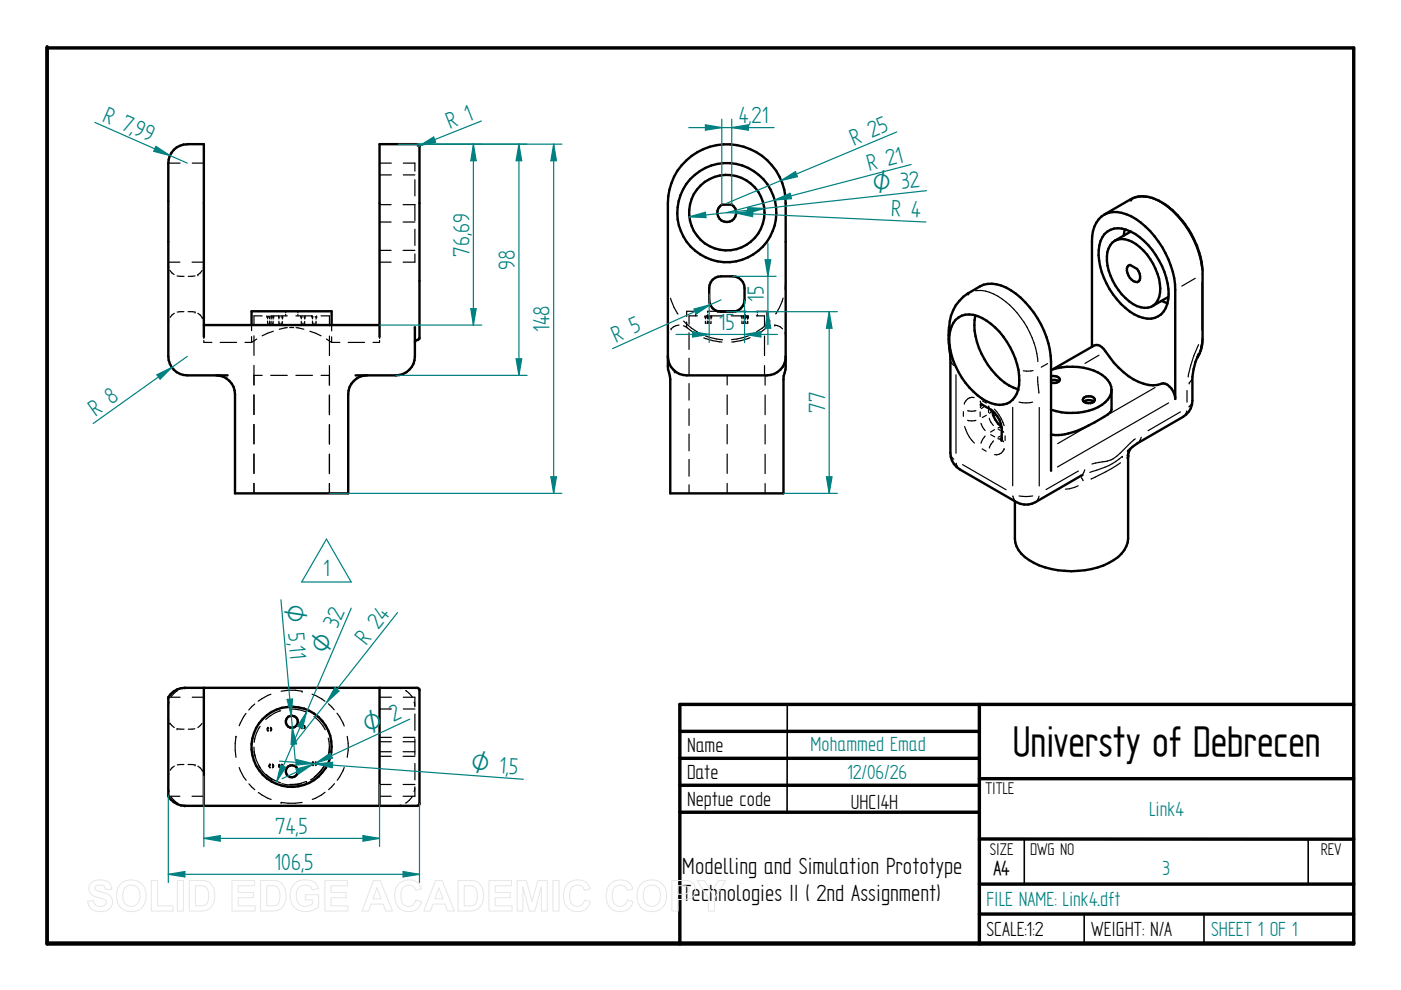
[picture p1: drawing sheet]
<svg xmlns="http://www.w3.org/2000/svg" width="297mm" height="210mm" viewBox="0 0 297 210" stroke-linecap="round" stroke-linejoin="round" font-family="sans-serif">
<path d="M10 9.9v190.3h277v-190h-277M144.1 155.1h63.5M207.6 149.4v50.8M287 149.4h-142.9v50.8M144.1 160.8h63.5M144.1 166.5h63.5M144.1 172.2h63.5M207.6 165.1h79.4M207.6 177.9h79.4M10 199.9h277M207.6 187.5h79.4M207.6 193.8h79.4" fill="none" stroke="#000" stroke-width=".72"/>
<path d="M166.9 149.4v22.8M217.2 178.1v9.4M277.4 178.1v9.4M229.9 193.8v6.4M255.3 193.8v6.4" fill="none" stroke="#000" stroke-width=".34"/>
<g fill="none" stroke="#000" stroke-width=".51">
<path d="M145.5 34a12.5 12.5 0 0 1 13.6-2.4 12.5 12.5 0 0 1 7.5 11.5v34.5l-.5 2.8v24.2h-24l-.1-24.9a8.1 8.1 0 0 1-.4-4.1v-32.5a12.6 12.6 0 0 1 3.9-9.1zM151.1 59.3l.5-.4a7.3 7.3 0 0 1 5 0 2.4 2.4 0 0 1 1.3 2.2v2.5a2.53 2.53 0 0 1-2.5 2.5h-2.5a2.46 2.46 0 0 1-2.5-2.5v-3.1zM152.6 43.8l.4-.4h2.1a1.99 1.99 0 0 1 .6 2.8 1.99 1.99 0 0 1-2.8 .5 1.99 1.99 0 0 1-.3-2.9zM234.2 49.6a4.3 4.3 0 0 1 5.5-.5 16.1 16.1 0 0 1 8.1 13.3 4.9 4.9 0 0 1-2.9 5 6.8 6.8 0 0 1-6.3-2.1 16.3 16.3 0 0 1-5.6-12.3 5.7 5.7 0 0 1 1.2-3.4zM235.8 51.5a3.5 3.5 0 0 1 4.2-.2 12.3 12.3 0 0 1 6 10.8 3.3 3.3 0 0 1-5 2.8 12 12 0 0 1-6.2-11.4l.6-1.5zM238.5 48.6l-.3 1.4M239.3 56.3l.3-.1 1.5 .8a2.16 2.16 0 0 1 .3 2.6 1.38 1.38 0 0 1-1.8-.7 2.07 2.07 0 0 1-.3-2.6zM239.7 42.2l-5.6 3.3M239.7 49.1l-3.4 2M239.8 42.2a6.7 6.7 0 0 1 6.8 .9 19.2 19.2 0 0 1 8.4 14.9v13.5a7.6 7.6 0 0 1-1.2 4.4M43.2 68.9h37.3M43.2 71.4v-40.8h-3.5a4 4 0 0 0-4 4v41a4 4 0 0 0 4 4h8.6"/>
<path d="M45.8 79.6a4 4 0 0 1 4 4v21h24v-21a4 4 0 0 1 4-4M70.3 68.9v-2.9h-17v2.9M80.5 71.4v-40.8h8l.4 .2v.3v40.5a.65 .65 0 0 1-.7 .5l-.2 .5M88 69.4v6.2a4 4 0 0 1-4.1 4h-8.5M141.6 75.6a4 4 0 0 0 4 4h17a4 4 0 0 0 4-4M152.1 66h3.9M201.2 69.3a30.8 30.8 0 0 0 .3 6.7v20.1a4 4 0 0 0 2 3.4l12 7a4.1 4.1 0 0 0 4 0l10-5.8M202.6 67.8a4.4 4.4 0 0 1 5.6-.4 16 16 0 0 1 7.9 14.3 4.2 4.2 0 0 1-4.2 4.2 10.6 10.6 0 0 1-7.2-4.7 14.5 14.5 0 0 1-3.2-11.1l.3-.9zM205.2 62.2a8.5 8.5 0 0 0-4 7.1M205.3 62.2l2.4-1.5a6.3 6.3 0 0 1 6.6 .9 19.6 19.6 0 0 1 8.5 15.1v23.1M206.8 66.9a14.8 14.8 0 0 0 4.4 12.6 10.4 10.4 0 0 0 4.7 3M222.8 78.4a13 13 0 0 1 10.9 1.1 4.2 4.2 0 0 1 2 3.1"/>
<path d="M222.8 79.8l.5-.1a1.31 1.31 0 0 1 1.4 .8 1.35 1.35 0 0 1-1.9 .6M231.5 73.5v-22.2a5.7 5.7 0 0 1 3.6-6.2 7.9 7.9 0 0 1 6.8 2.1 19.8 19.8 0 0 1 7.3 14.3v23.1a3.4 3.4 0 0 0-2.6-3.3 6.8 6.8 0 0 1-6.3-.9 19.3 19.3 0 0 1-6.2-6.4 1.85 1.85 0 0 0-2.1-.8l-8.7 5.1M246.2 63.8l1.3 .5M247.7 62.9l-3.4 2M254.1 75.1l-.6 1.6-.7 3.2v5a3.9 3.9 0 0 1-2 3.5l-9.6 5.6-2.1 1.6M208.1 85.8h.1M208.2 85.8h.1M208.3 85.9a6.2 6.2 0 0 1 4.1 7M210.4 87a5.5 5.5 0 0 0 2 3.6M212.4 93v.1M222.8 80.6a1.85 1.85 0 0 1 1.7 .3M229.8 85.2a1.82 1.82 0 0 1 2.1 0"/>
<path d="M229.9 84.2a1.64 1.64 0 0 1 2.2 .4 .97 .97 0 0 1-1.3 .9 .87 .87 0 0 1-1.1-1zM235.7 82.6a4.5 4.5 0 0 1-2.9 3.7 13.4 13.4 0 0 1-10 .6M235.7 82.6v4.2a2.27 2.27 0 0 1-1.6 1.6l-2 1.1a15.9 15.9 0 0 1-8.4 2.7l-.9-.1M239.6 95.2l-.4 1.4v17.6a6.2 6.2 0 0 1-4.1 5.1 18.4 18.4 0 0 1-16.9-.6 5.6 5.6 0 0 1-3-4.5v-7.9M36.2 147.2a4 4 0 0 1 3-1.4l49.5 .1 .2 .4v24v.3l-.4 .3h-49.3a4.3 4.3 0 0 1-3.5-2.1v-21zM43.2 145.8v25.1M80.5 145.8v25.1"/>
<circle cx="154.1" cy="45.1" r="8"/>
<circle cx="154.1" cy="45.1" r="10.5"/>
<circle cx="61.8" cy="158.3" r="8.5"/>
<circle cx="61.9" cy="153" r="1.29"/>
<circle cx="61.9" cy="163.5" r="1.28"/>
</g>
<g fill="none" stroke="#000" stroke-width=".25">
<path d="M35.7 34.6h.1M35.7 34.6h2.5M40.8 34.6h2.4M80.5 34.6h2.5M80.5 37.1h2.5M85.5 34.6h2.5v1.7M85.5 37.1h2.5M88 38.1v3.4M35.7 56.1l.1 .6M35.7 55.6h2.4M36 57.3l.9 .9M37.5 58.5l1.5 .1"/>
<path d="M40.7 55.6h2.5M41.4 58.5l-1.5 .1M41.9 58.3h.1M42.9 57.3l-1 1M43.1 56.7h.1M43.2 56.1l-.1 .6M80.5 43.4h2.4M80.5 55.6h2.4M80.5 53.1h2.4M80.5 47.1h2.4M85.5 43.4h2.5M85.5 53.1h2.5"/>
<path d="M85.5 47.1h2.5M88 43.3v3.5M88 48.6v3.4M88 53.8v1.8h-2.5M141.6 59.6l.1 1.8M166.6 59.6l-.1 1.7M241.3 41.7a8.9 8.9 0 0 1 7.1 3 20.1 20.1 0 0 1 6.3 11.9M253.4 59l-2.8 1.7M254.8 59.8v10.2M255 58l-.2 .2M35.8 67.9l-.1 .7M37 66.4l-.9 .9"/>
<path d="M39 66.1l-1.4 .1M39.9 66.1l1.5 .1M41.4 66.2h.1M41.9 66.4l1 1M42.9 67.4h.1M43.1 67.9l.1 .7M43.2 71.4v.4M43.2 72.2v.4h1.7M46.7 72.6h3.5M51.9 72.6h1.4M53.3 68.9v1.2M53.3 71.4v1.2"/>
<path d="M53.8 71.2v4.2M53.8 77.5v4.1M53.8 79.6h1.8M54.4 71.9l-1.1 .7M55.6 67h-1.8v2M56.6 67h.1M56.6 67.1l.2 .1M56.7 68.1v.4h.2M56.7 67.2v.4M56.9 67.2h.4M57 67h.1M57 67.1v.1"/>
<path d="M57.1 68.5h.3M57.1 67.2v.4M57.1 68.1v.4M57.4 79.6h3.5M57.4 67h3.5M57.5 67.2v.4M57.5 68.1v.4M57.6 67.2h.1M57.6 67v.1M57.7 67.2h.3M57.9 68.1v.4h-.2M57.9 67.2v.4"/>
<path d="M58 70.2l-2.4 1M58 67.2h.1M58 67v.1M59.1 67h.1M59.1 67.1l.2 .1M59.1 68.1v.4h.2M59.1 67.2v.4M59.6 67.2h.3M59.9 68.2v.3h-.3M59.9 67.2v.4M59.9 67.2h.1M59.9 67v.1"/>
<path d="M60.6 66v.3M60.6 66.6v.4M60.9 69.5l-1.7 .3M62.3 69.5h-.9M62.7 79.6h3.5M62.7 67h3.5M62.8 69.5l1.6 .3M63.2 66v.3M63.2 66.7v.3M63.8 67h.1M63.8 67.1l.3 .1M63.9 68.1v.4h.2"/>
<path d="M63.9 67.2v.4M64.4 67.2h.3M64.6 68.2v.3h-.2M64.6 67.2v.4M64.7 67.2h.1M64.7 67v.1M65.7 70.2l2.4 1M66.1 67h.1M66.1 67.1l.3 .1M66.2 68.1v.4h.3M66.2 67.2v.4M66.8 67.2h.3"/>
<path d="M67 68.1v.4h-.2M67 67.2v.4M67.1 67.2h.1M67.1 67v.1M68.1 67h1.7v2.1M68.1 79.6h1.7M69.2 71.9l1.1 .7M69.8 71.2v4.2M69.8 77.5v4.2M70.3 72.6h1.7M70.3 68.9v1.2M70.3 71.4v1.2"/>
<path d="M73.8 72.6h3.5M80.5 71.4v.4M80.5 72.2v.4h-1.4M141.6 77.6h.1M141.8 70.6l-.2 .8M142.2 63.2a10.8 10.8 0 0 0 1.6 3.4M142.3 69.7h.1M143.1 78.7h.1M144 68.9l-1.2 .4-.5 .4M144.9 69.1l2.5 1.6M144.9 68.1l1.7 1.5 1.3 .8M145.6 68.3v1.1"/>
<path d="M146.1 70.6v3.5M146.1 75.9v3.6M147.5 66v.3M147.5 66.6v.4M147.7 66h-2.1v1.1M147.9 70.4h.1M147.9 67h-1.8v1.7M149.2 71.6l1.9 .6 2 .3M149.5 67h.1M149.5 67.1l.3 .1M149.6 68.1v.4h.1M149.6 67.2v.4"/>
<path d="M149.6 71.2l2.3 .7 1.3 .2M149.7 67h3.5M149.9 67h.1M149.9 67.1l.3 .1M149.9 68.5h.3M150 66h2.1M150 67.2v.4M150 68.1v.4M150.1 66v.3M150.1 66.7v.3M150.1 67.2h.3M150.3 67.2v.4"/>
<path d="M150.3 68.2v.3M150.4 67.2h.1M150.4 67v.1M150.5 67.2h.4M150.7 68.1v.4h-.2M150.7 67.2v.4M150.9 67.2h.1M150.9 67v.1M154.2 79.6v2M155 67h3.5M156 66h2.2M157.2 67h.1"/>
<path d="M157.2 67.1l.1 .1M157.3 68.1v.4h.2M157.3 67.2v.4M157.5 67.2h.4M157.6 67h.1M157.6 67.1v.1M157.6 68.5h.4M157.7 67h.1M157.7 67.1l.2 .1M157.8 67.2v.4M157.8 68.1v.4M158 66v.3"/>
<path d="M158 66.6v.4M158.1 67.2v.4M158.1 68.1v.4M158.2 67.2h.1M158.2 67v.1M158.3 67.2h.3M158.3 67.2h.4M158.5 67.2v.4M158.5 68.2v.3M158.5 68.1v.4h-.2M158.6 67.2h.1M158.6 67v.1"/>
<path d="M158.7 67.2h.1M158.7 67v.1M158.7 71.2l-2.5 .7-1.1 .1M159 71.6a12.2 12.2 0 0 1-3.9 .9M160.4 67h1.7v2.1M160.4 66h2.2v1.1M160.6 66v.3M160.6 66.7v.3M162.1 71.2v4.2M162.1 77.5v2.1M162.2 79.6v2.1M162.6 68.3v1.1"/>
<path d="M163.3 68l-1.7 1.6-1.2 .8M163.3 69.1l-2.4 1.6M164.3 68.9l1.1 .4 .5 .4M164.3 68.9h.1M166 63.2l-.7 2-.8 1.3M166.4 70.6l.2 .8M166.6 77.6h.1M201.2 69.5l.2 .4M201.6 76.7l.6 .8M202.7 79.5v16.6M206.8 61.6a8.5 8.5 0 0 1 6.4 2.4 18.9 18.9 0 0 1 6.8 12.7M219 78.6h-2"/>
<path d="M220 79.9l.3 3.2M222.1 77.1l-1.3 .8M233 75.3l-3 1.7M254.1 73.1a24.6 24.6 0 0 0-2.2 6.8M254.8 72.7l-.4 1.9M254.8 72.6l-.3 1.7M255 71.5l-.2 .2M53.8 83.7v4.2M53.8 90v4.1M53.8 96.3v4.1M69.8 83.8v4.1M69.8 90v4.1"/>
<path d="M69.8 96.3v4.1M146.1 81.3v3.5M146.1 86.7v3.5M146.1 92v3.6M146.1 97.4v3.6M154.2 83.7v4.2M154.2 90v4.1M154.2 96.3v4.1M162.2 83.8v4.1M162.2 90v4.1M162.2 96.3v4.1M201.6 96.6l.6 .8"/>
<path d="M202.7 98.2l.4 .9M204.1 98.5l9.2 5.3M204.3 87.3v1M204.5 85.5h.1M204.5 90.4a8.3 8.3 0 0 0 2.1 3.5M205.1 87.1l.9 .1 .9-.1M206.5 84.3a1.81 1.81 0 0 0-2 1.2M206.9 89.1l-.9 .1-.9-.1M207.8 87.3v1M207.9 85l.2 .6M208 89.7l.3 .9 .6 .7M208 86l-.1 .4"/>
<path d="M208.2 95.2l.9 .5M208.3 85l.8 .5M208.5 86.3l-.4 .3M208.9 92.5l-.6 .7-.3 .8M209.1 88.1l-.8 .4M209.6 86.9v.6M209.6 86.1l.2 .6M209.8 88.7l.3 .8 .5 .7M210.1 92.2l.8 .4M210.1 87.2l-.3 .4M210.6 93.5l-.5 .7-.3 .8M210.8 86.7l.5 .6a8.4 8.4 0 0 1 1.6 3"/>
<path d="M210.9 91.1l-.9 .5M211 88l-.2 .1M211.6 93l.4 .1M211.6 91l.5 .3M212.1 90.6l-.5 .1M212.1 92.5l-.5 .2M212.5 91.2l.3 .5M212.5 91.2h.1M212.5 93.3l.3 .4M212.5 93.3h.1M212.9 95.2h.1M212.9 95.2a1.74 1.74 0 0 1-2 1.2"/>
<path d="M213.1 92.4v1M214.7 86.4v16.6M218.9 85.3a6.2 6.2 0 0 1-2.8 0M220.3 83.1h.1M220.3 86.4v16.6M228.6 99.9l-6.8 3.9M230 99.6l-.4 .9M230.8 90.3l-6.6 3.8M237.6 98.1l-3.2 2-3.1 1.5M238 96.8h.1M238 96.8a15.5 15.5 0 0 1-6.9 3.4M239 97h.1"/>
<path d="M239.1 96.8l-.1 .2M239.3 95.8l-.3 .8M240.7 93l-2.5 2.3a6.5 6.5 0 0 1-5.2 2.7l-1.5 .4M242 92.7l-.4 .9M244.9 82.2l-9.4 5.4M247.8 85.4l-23.6 13.6M250.3 87.3l-6.9 4M251.6 87.1l-.4 1M251.7 82.8v2.5M252.1 81.2h.1M252.7 80.4l-.6 .8M252.7 85.5l-.6 .8"/>
<path d="M53.8 102.5v2.1M69.8 102.5v2.1M146.1 102.8v1.8M154.2 102.5v2.1M162.2 102.5v2.1M214.8 105.2l.3 .9M216.1 105.2l1.4 .1 1.4-.1M220.3 105.2l-.4 .9M224.5 103.6v.2h-.3M228.6 103l-1.9 .6-.8 .1M229.3 101.3l.4 .6M35.7 147.8h2.5"/>
<path d="M35.7 152.1l.1 .6M35.9 148.8l-.2 1.1M36 153.3l1 1M36 153.3h.1M37.5 154.5h.1M37.5 154.5l1.5 .1M37.7 146.4l-.8 .6-.7 .8M39.2 145.8h.1M39.7 145.8l-1 .2M40.8 147.8h2.4M41.3 154.5l-1.4 .1M42.8 153.4l-.9 .9"/>
<path d="M43.2 152.1l-.1 .6M50 156.1h.1M50 156.1l-.1 3 .1 1.5M52.2 151.3l-1.5 2.6M53.8 158.4l.3 2M53.9 159.3a7.5 7.5 0 0 0 1.3 3.4M54 149.3l-1.3 1.2M55.2 154a7.1 7.1 0 0 0-1.3 3.4M56.8 154.2l-.2 .6 .3 .2M56.8 154.2h.1M56.9 154.3h.1M56.9 154.3l-.1 .4 .1 .2"/>
<path d="M57.4 154.3h.1M57.4 154.2l.2 .4-.2 .4M57.4 154.4l.1 .2-.2 .3M57.4 147.2l-2.7 1.5M59.5 150.7a7 7 0 0 0-3.2 1.8M61.4 150.4a7.1 7.1 0 0 1 3.5 .6M64 153.8l-.2 .3 .2 .4M64 146.6h.1M64 146.6l-1.4-.3-3 .3M64.1 153.8h.1M64.1 153.8l-.2 .5 .2 .2M64.4 153.9l.2 .2-.2 .3"/>
<path d="M64.5 153.8l.2 .3-.2 .4M64.9 151h.1M66.2 147.2l.7 .2 2 1.3M66.6 151.9a7.6 7.6 0 0 1 2.4 2.8M69.6 156.5a7.3 7.3 0 0 1 0 4M69.6 149.2l1.3 1.3M69.8 159.5l-.2 .6M71.5 151.2l.5 .8 1 1.9M73.6 156.1l.2 3-.2 1.5M80.5 147.8h2.5M80.5 150.3h2.5M80.5 156.3h2.5"/>
<path d="M80.5 157.3h2.4M80.5 159.4h2.4M83.9 145.8l1.1 .2M85.5 157.3h2.5M85.5 159.4h2.5M85.5 147.8h2.5v1.8M85.5 150.3h2.5M85.5 156.3h2.5M86 146.4l.8 .6 .6 .8M87.8 148.8l.2 1.1M88 151.4v3.5M88 156.6v3.5"/>
<path d="M35.7 168.8h2.4M35.7 166.8l.2 1.1M35.8 164l-.1 .6M36.3 168.9l.6 .8 .8 .6M37 162.4l-.9 .9M38.7 170.7l1 .2M39 162.1l-1.4 .1M39.2 170.9h.1M39.9 162.1l1.5 .1M40.7 168.8h2.5M41.4 162.2h.1M41.9 162.4l1 .9"/>
<path d="M42.9 163.3h.1M43.1 164l.1 .6M50.7 162.7l.9 2 .6 .7M52.8 166.2l1.2 1.2M54.8 168l2 1.2 .7 .3M54.9 162.4a7.6 7.6 0 0 0 2.9 3M56.4 164.2a7.8 7.8 0 0 0 3.1 1.8M57.2 162h.1M57.2 162l-.2 .5 .3 .3M57.3 162.1h.1M57.3 162.1l-.2 .2 .2 .4M57.8 162.1h.1"/>
<path d="M57.8 162l.2 .4-.2 .4M57.8 162.1l.1 .3-.2 .3M59.3 162.1l-.2 .3 .2 .4M59.3 162.1l-.1 .4 .1 .2M59.3 162.1h.1M59.6 170.1h.1M59.7 162l.2 .4-.2 .3M59.8 162.1l.1 .3-.2 .2M59.8 166.2a7.3 7.3 0 0 0 4.1 0M64 170.1l-2.9 .2-1.5-.2M64.9 165.7a8 8 0 0 1-3.5 .6M65 165.7h.1"/>
<path d="M66.3 161.5a.53 .53 0 0 0 .1 .8M66.3 161.5h.1M66.5 161.6h.1M66.5 161.6l-.2 .5 .2 .2M66.8 161.6l.2 .3-.2 .3M66.9 161.5l.2 .4-.2 .4M68.7 162.4a7.4 7.4 0 0 1-2.9 3M68.9 168l-.7 .5-2 1M69 161.9a8.2 8.2 0 0 1-2.4 2.8M70.9 166.2l-1.2 1.2M73 162.7l-1.5 2.7M80.5 166.3h2.4"/>
<path d="M80.5 168.8h2.4M80.5 160.4h2.4M85 170.7l-1.1 .2M85.5 166.3h2.5M85.5 160.4h2.5M87.4 168.8l-.6 .9-.8 .6M88 161.9v3.5M88 167.1v1.7h-2.5M88 166.8l-.2 1"/>
</g>
<g fill="#000">
<circle cx="239.8" cy="42.2" r=".25"/>
<circle cx="88" cy="69.4" r=".25"/>
<circle cx="143" cy="78.7" r=".25"/>
<circle cx="143.1" cy="78.7" r=".25"/>
<circle cx="205.2" cy="62.2" r=".25"/>
<circle cx="205.3" cy="62.2" r=".25"/>
<circle cx="254.2" cy="75.1" r=".25"/>
<circle cx="208" cy="85.7" r=".25"/>
<circle cx="212.3" cy="93.2" r=".25"/>
<circle cx="212.3" cy="93.3" r=".25"/>
<circle cx="212.4" cy="92.9" r=".25"/>
<circle cx="215.9" cy="82.5" r=".25"/>
<circle cx="239.2" cy="96.6" r=".25"/>
</g>
<path d="M74.5 128.9l-15.8 36.8M59.5 162.3l1.1 .4-1.9 3z" fill="none" stroke="#008080" stroke-width=".25"/>
<path d="M59.5 162.3l1.1 .4-1.9 3z" fill="#008080"/>
<path d="M65 151l-.9 3.4-1-.4z" fill="none" stroke="#008080" stroke-width=".25"/>
<path d="M65 151l-.9 3.4-1-.4z" fill="#008080"/>
<path d="M84.3 129.9l-22.5 28.4M71 145.8l.9 .7-2.6 2.4z" fill="none" stroke="#008080" stroke-width=".25"/>
<path d="M71 145.8l.9 .7-2.6 2.4z" fill="#008080"/>
<path d="M35.7 168.6v18.5M88.9 170.3v16.8M85.5 184.8l3.4 .6-3.4 .5z" fill="none" stroke="#008080" stroke-width=".25"/>
<path d="M85.5 184.8l3.4 .6-3.4 .5z" fill="#008080"/>
<path d="M35.7 185.4l3.5-.6v1.1z" fill="none" stroke="#008080" stroke-width=".25"/>
<path d="M35.7 185.4l3.5-.6v1.1z" fill="#008080"/>
<path d="M88.5 30.6h30.6M117.4 30.6l.6 3.5h-1.2zM69.8 104.6h49.3M35.7 185.4h53.2" fill="none" stroke="#008080" stroke-width=".25"/>
<path d="M117.4 30.6l.6 3.5h-1.2z" fill="#008080"/>
<path d="M116.8 101.1h1.2l-.6 3.5z" fill="none" stroke="#008080" stroke-width=".25"/>
<path d="M116.8 101.1h1.2l-.6 3.5z" fill="#008080"/>
<path d="M88.5 30.6h23.3M110 30.6l.6 3.5h-1.2zM117.4 30.6v74M83.9 79.6h27.9" fill="none" stroke="#008080" stroke-width=".25"/>
<path d="M110 30.6l.6 3.5h-1.2z" fill="#008080"/>
<path d="M109.4 76.1h1.2l-.6 3.5z" fill="none" stroke="#008080" stroke-width=".25"/>
<path d="M109.4 76.1h1.2l-.6 3.5z" fill="#008080"/>
<path d="M110 30.6v49M155.4 58.6h9.1M162.2 55.1h1.2l-.6 3.5zM154.1 66.1h10.4" fill="none" stroke="#008080" stroke-width=".25"/>
<path d="M162.2 55.1h1.2l-.6 3.5z" fill="#008080"/>
<path d="M162.8 66.1l.6 3.5h-1.2z" fill="none" stroke="#008080" stroke-width=".25"/>
<path d="M162.8 66.1l.6 3.5h-1.2z" fill="#008080"/>
<path d="M162.8 51.6v21.5M150.4 62.3v10.3M157.9 63.6v9M157.9 70.9l3.4-.6v1.2z" fill="none" stroke="#008080" stroke-width=".25"/>
<path d="M157.9 70.9l3.4-.6v1.2z" fill="#008080"/>
<path d="M146.9 70.3l3.5 .6-3.5 .6z" fill="none" stroke="#008080" stroke-width=".25"/>
<path d="M146.9 70.3l3.5 .6-3.5 .6z" fill="#008080"/>
<path d="M143.3 70.9h21.5M147.1 65.5l3.5-.9-3 2zM152.9 63.6l-23 10.3" fill="none" stroke="#008080" stroke-width=".25"/>
<path d="M147.1 65.5l3.5-.9-3 2z" fill="#008080"/>
<path d="M165.6 38.3l3.1-1.9 .4 1.1zM190.1 28l-36 15.1" fill="none" stroke="#008080" stroke-width=".25"/>
<path d="M165.6 38.3l3.1-1.9 .4 1.1z" fill="#008080"/>
<path d="M193.2 34.9l-39.1 10.2M164.3 42.4l3.2-1.4 .3 1.1z" fill="none" stroke="#008080" stroke-width=".25"/>
<path d="M164.3 42.4l3.2-1.4 .3 1.1z" fill="#008080"/>
<path d="M146.1 46l3.5-1 .1 1.1zM196.4 40.4l-50.3 5.6" fill="none" stroke="#008080" stroke-width=".25"/>
<path d="M146.1 46l3.5-1 .1 1.1z" fill="#008080"/>
<path d="M158.5 44l3.5 .2-3.4 1z" fill="none" stroke="#008080" stroke-width=".25"/>
<path d="M158.5 44l3.5 .2-3.4 1z" fill="#008080"/>
<path d="M154.1 45.1l42.2 2M156.1 45.2l3.5-.5v1.2z" fill="none" stroke="#008080" stroke-width=".25"/>
<path d="M156.1 45.2l3.5-.5v1.2z" fill="#008080"/>
<path d="M153 25.3v18.1M155.1 25.3v18.1M155.1 27.1l3.6-.6v1.1z" fill="none" stroke="#008080" stroke-width=".25"/>
<path d="M155.1 27.1l3.6-.6v1.1z" fill="#008080"/>
<path d="M149.6 26.5l3.4 .6-3.4 .5z" fill="none" stroke="#008080" stroke-width=".25"/>
<path d="M149.6 26.5l3.4 .6-3.4 .5z" fill="#008080"/>
<path d="M84.5 30.6h17.6M146 27.1h18.1M80.5 68.9h21.6M99.8 65.4h1.2l-.6 3.5z" fill="none" stroke="#008080" stroke-width=".25"/>
<path d="M99.8 65.4h1.2l-.6 3.5z" fill="#008080"/>
<path d="M100.4 30.6l.6 3.5h-1.2z" fill="none" stroke="#008080" stroke-width=".25"/>
<path d="M100.4 30.6l.6 3.5h-1.2z" fill="#008080"/>
<path d="M100.4 30.6v38.3M33.3 79.5l3.1-1.6-2.5 2.5zM39.7 75.6l-19.9 14.2" fill="none" stroke="#008080" stroke-width=".25"/>
<path d="M33.3 79.5l3.1-1.6-2.5 2.5z" fill="#008080"/>
<path d="M20.1 26l19.6 8.6M33.1 31l2.9 2-3.4-.9z" fill="none" stroke="#008080" stroke-width=".25"/>
<path d="M33.1 31l2.9 2-3.4-.9z" fill="#008080"/>
<path d="M88.9 30.9l3-1.9 .5 1.1zM102.1 25.7l-13.6 5.4" fill="none" stroke="#008080" stroke-width=".25"/>
<path d="M88.9 30.9l3-1.9 .5 1.1z" fill="#008080"/>
<path d="M155.4 66.1h22.1M175.8 66.1l.6 3.5h-1.2zM166.1 104.6h11.4" fill="none" stroke="#008080" stroke-width=".25"/>
<path d="M175.8 66.1l.6 3.5h-1.2z" fill="#008080"/>
<path d="M175.2 101.1h1.2l-.6 3.5z" fill="none" stroke="#008080" stroke-width=".25"/>
<path d="M175.2 101.1h1.2l-.6 3.5z" fill="#008080"/>
<path d="M175.8 66.1v38.5M43.2 164.6v14.9M77 177.2l3.5 .6-3.5 .6zM80.5 166.3v13.2" fill="none" stroke="#008080" stroke-width=".25"/>
<path d="M77 177.2l3.5 .6-3.5 .6z" fill="#008080"/>
<path d="M43.2 177.8l3.5-.6v1.2z" fill="none" stroke="#008080" stroke-width=".25"/>
<path d="M43.2 177.8l3.5-.6v1.2z" fill="#008080"/>
<path d="M69.2 114.3l5.3 9.1h-10.5zM59.6 127.2l3 34M62 154.3l.9 3.4-1.2 .1zM43.2 177.8h37.3" fill="none" stroke="#008080" stroke-width=".25"/>
<path d="M62 154.3l.9 3.4-1.2 .1z" fill="#008080"/>
<path d="M60.9 148.3l1.1-.1-.2 3.6z" fill="none" stroke="#008080" stroke-width=".25"/>
<path d="M60.9 148.3l1.1-.1-.2 3.6z" fill="#008080"/>
<path d="M86.9 152.5l-27.1 12.6M62.8 163.1l3.4-1-3 2z" fill="none" stroke="#008080" stroke-width=".25"/>
<path d="M62.8 163.1l3.4-1-3 2z" fill="#008080"/>
<path d="M67.1 161.7l2.9-2 .5 1z" fill="none" stroke="#008080" stroke-width=".25"/>
<path d="M67.1 161.7l2.9-2 .5 1z" fill="#008080"/>
<path d="M59.3 161.4l51.7 3.8M62.8 161l3.4 .9-3.5 .3z" fill="none" stroke="#008080" stroke-width=".25"/>
<path d="M62.8 161l3.4 .9-3.5 .3z" fill="#008080"/>
<path d="M67 162l3.5-.4-.1 1.2z" fill="none" stroke="#008080" stroke-width=".25"/>
<path d="M67 162l3.5-.4-.1 1.2z" fill="#008080"/>
<g fill="none" stroke="#e6e6e6" stroke-width=".21">
<path d="M19.3 187.2a3.1 3.1 0 0 1 4 .2l.4 1.2h-1.3a1.28 1.28 0 0 0-1-.9 1.28 1.28 0 0 0-1.3 .4v.4a5.6 5.6 0 0 0 2.5 1 1.98 1.98 0 0 1 1.2 2.3 1.98 1.98 0 0 1-2.2 1.5 2.48 2.48 0 0 1-3-2.2l1.2-.1a1.44 1.44 0 0 0 1.3 1.2 1.44 1.44 0 0 0 1.5-.9 1.18 1.18 0 0 0-1.4-.9 2.36 2.36 0 0 1-2.4-2l.1-.7zM25.8 187.2a3.3 3.3 0 0 1 3.9-.1 3.3 3.3 0 0 1 1.2 3.8 3.2 3.2 0 0 1-3.8 2.3 3.2 3.2 0 0 1-2.4-3.7 3 3 0 0 1 1.1-2.3zM26.5 188.2a1.87 1.87 0 0 1 2.2-.3 1.87 1.87 0 0 1 1 2 1.87 1.87 0 0 1-1.8 2.3 1.87 1.87 0 0 1-1.9-2.3l.1-.8zM32.1 186.7h1.3v5.4h3.3v1.1h-4.6zM37.6 186.7h1.3v6.5h-1.3zM40.1 186.7h2.4a2.79 2.79 0 0 1 3 3.3 2.79 2.79 0 0 1-2.9 3.2h-2.5zM41.4 187.8a2.64 2.64 0 0 1 2.5 .5 3.3 3.3 0 0 1-.3 3.5l-.8 .3h-1.4zM49.2 186.7h4.8v1.1h-3.5v1.4h3.2v1.1h-3.2v1.8h3.6v1.1h-4.9zM55.2 186.7h2.4a2.79 2.79 0 0 1 3.1 3.3 2.79 2.79 0 0 1-3 3.2h-2.5zM56.6 187.8a2.64 2.64 0 0 1 2.4 .5 3.3 3.3 0 0 1-.3 3.5l-.8 .3h-1.3zM62.3 187.5a3.6 3.6 0 0 1 4.6-.2l.6 1.1-1.3 .3a1.8 1.8 0 0 0-2.2-.9 1.8 1.8 0 0 0-1.2 2 2.01 2.01 0 0 0 1.1 2.2 2.01 2.01 0 0 0 2.3-.4v-.8h-1.5v-1.1h2.9v2.6a3.8 3.8 0 0 1-5.5-.3 4 4 0 0 1 .2-4.5zM68.9 186.7h4.8v1.1h-3.5v1.4h3.2v1.1h-3.2v1.8h3.6v1.1h-4.9z"/>
<path d="M79.2 186.7h1.4l2.6 6.5h-1.4l-.6-1.5h-2.5l-.6 1.5h-1.4zM79.9 188.2l.9 2.4h-1.7zM84.5 187.5a2.87 2.87 0 0 1 4.9 1l-1.3 .3a1.6 1.6 0 0 0-1.8-1.1 1.6 1.6 0 0 0-1.3 1.7 2.19 2.19 0 0 0 1.3 2.8 1.55 1.55 0 0 0 1.9-1.4l1.2 .4a2.93 2.93 0 0 1-3.4 2 2.93 2.93 0 0 1-2.3-3.3v-.6a3.2 3.2 0 0 1 .8-1.8zM92.3 186.7h1.4l2.6 6.5h-1.4l-.5-1.5h-2.6l-.5 1.5h-1.4zM93 188.2l.9 2.4h-1.7zM97.1 186.7h2.4a2.79 2.79 0 0 1 3 3.3 2.79 2.79 0 0 1-2.9 3.2h-2.5zM98.4 187.8a2.64 2.64 0 0 1 2.4 .5 3.3 3.3 0 0 1-.2 3.5l-.9 .3h-1.3zM103.7 186.7h4.8v1.1h-3.5v1.4h3.2v1.1h-3.2v1.8h3.6v1.1h-4.9zM109.6 186.7h2l1.2 4.4 1.2-4.4h2v6.5h-1.2v-5.2l-1.4 5.2h-1.2l-1.3-5.2v5.2h-1.3zM117.2 186.7h1.3v6.5h-1.3zM120.3 187.5a2.87 2.87 0 0 1 4.8 1l-1.2 .3a1.6 1.6 0 0 0-1.9-1.1 1.6 1.6 0 0 0-1.2 1.7 2.19 2.19 0 0 0 1.3 2.8 1.55 1.55 0 0 0 1.8-1.4l1.3 .4a2.93 2.93 0 0 1-3.5 2 2.93 2.93 0 0 1-2.2-3.3v-.6a3.2 3.2 0 0 1 .8-1.8zM129.3 187.5a2.87 2.87 0 0 1 4.9 1l-1.2 .3a1.6 1.6 0 0 0-1.9-1.1 1.6 1.6 0 0 0-1.3 1.7 2.19 2.19 0 0 0 1.3 2.8 1.55 1.55 0 0 0 1.9-1.4l1.2 .4a2.93 2.93 0 0 1-3.4 2 2.93 2.93 0 0 1-2.3-3.3l.1-.6a3.2 3.2 0 0 1 .7-1.8z"/>
<path d="M136.2 187.2a3.3 3.3 0 0 1 3.9-.1 3.3 3.3 0 0 1 1.1 3.8 3.2 3.2 0 0 1-3.7 2.3 3.2 3.2 0 0 1-2.4-3.7 3 3 0 0 1 1.1-2.3zM136.9 188.2a1.87 1.87 0 0 1 2.2-.3 1.87 1.87 0 0 1 .9 2 1.87 1.87 0 0 1-1.8 2.3 1.87 1.87 0 0 1-1.8-2.3l.1-.8zM142.4 186.7h2.1a2.5 2.5 0 0 1 2.7 1 2.08 2.08 0 0 1-.1 2.2 2.08 2.08 0 0 1-2.1 .8h-1.2v2.5h-1.4zM143.8 187.8h.6a1.28 1.28 0 0 1 1.7 .9 1.22 1.22 0 0 1-1.6 .9h-.7zM147.8 186.7h1.5l1.6 2.5 1.4-2.5h1.6l-2.4 3.7v2.8h-1.3v-2.8z"/>
</g>
<text font-size="10.1" x="214.7" y="160.4">Universty of Debrecen</text>
<g font-size="5.6" fill="#008080">
<text x="21.5" y="25.6" transform="rotate(24 21.5 25.6)">R 7,</text>
<text x="28" y="28.4" transform="rotate(24 28 28.4)">99</text>
<text x="95.4" y="27.3" transform="rotate(-22 95.4 27.3)">R 1</text>
<text x="156.6" y="26.2">4,21</text>
<text x="181" y="30.9" transform="rotate(-23 181 30.9)">R 25</text>
<text x="184.3" y="36.3" transform="rotate(-15 184.3 36.3)">R 21</text>
<text x="188.9" y="45.8" transform="rotate(3 188.9 45.8)">R 4</text>
<text x="99.5" y="54.4" transform="rotate(-90 99.5 54.4)">76,69</text>
<text x="109.1" y="57.3" transform="rotate(-90 109.1 57.3)">98</text>
<text x="161.9" y="64.1" transform="rotate(-90 161.9 64.1)">15</text>
<text x="116.5" y="70.4" transform="rotate(-90 116.5 70.4)">148</text>
<text x="152.4" y="70">15</text>
<text x="130.6" y="72.6" transform="rotate(-24 130.6 72.6)">R 5</text>
<text x="20.3" y="88.3" transform="rotate(-35 20.3 88.3)">R 8</text>
<text x="174.9" y="87.5" transform="rotate(-90 174.9 87.5)">77</text>
<text x="68.5" y="122.1">1</text>
<text x="61.3" y="136.9" transform="rotate(85 61.3 136.9)">11</text>
<text x="77.6" y="136.9" transform="rotate(-52 77.6 136.9)">R 24</text>
<text x="107.8" y="164.1" transform="rotate(4 107.8 164.1)">5</text>
<text x="58.4" y="176.9">74,5</text>
<text x="58.2" y="184.5">106,5</text>
</g>
<g font-size="5.6">
<text x="144.6" y="185.3">Modelling and Simulation Prototype</text>
<text x="144.6" y="191">Technologies II ( 2nd Assignment)</text>
</g>
<g font-size="5.4" fill="#008080">
<text x="185.2" y="40.8" transform="rotate(-6 185.2 40.8)">O 32</text>
<text x="60.5" y="128.3" transform="rotate(85 60.5 128.3)">O 5,</text>
<text x="69.3" y="138.9" transform="rotate(-67 69.3 138.9)">O 32</text>
<text x="78" y="155.7" transform="rotate(-25 78 155.7)">O 2</text>
<text x="99.7" y="163.5" transform="rotate(4 99.7 163.5)">O 1,</text>
</g>
<g font-size="4.9">
<text x="145.7" y="159.4">Name</text>
<text x="145.7" y="165.1">Date</text>
<text x="145.7" y="170.8">Neptue code</text>
<text x="180.4" y="171.4">UHCI4H</text>
<text x="209.2" y="198.5">SCALE:1:2</text>
<text x="231.4" y="198.5">WEIGHT: N/A</text>
</g>
<g font-size="4.9" fill="#008080">
<text x="171.8" y="159.3">Mohammed Emad</text>
<text x="179.6" y="165.2">12/06/26</text>
<text x="243.6" y="173.1">Link4</text>
<text x="246.5" y="185.5">3</text>
<text x="209.2" y="192.2">FILE NAME: Link4.dft</text>
<text x="256.8" y="198.5">SHEET 1 OF 1</text>
</g>
<text font-size="4.8" x="210.6" y="185.4">A4</text>
<g font-size="4.1">
<text x="208.9" y="168.4">TITLE</text>
<text x="209.8" y="181.2">SIZE</text>
<text x="218.4" y="181.2">DWG NO</text>
<text x="280" y="181.2">REV</text>
</g>
</svg>
